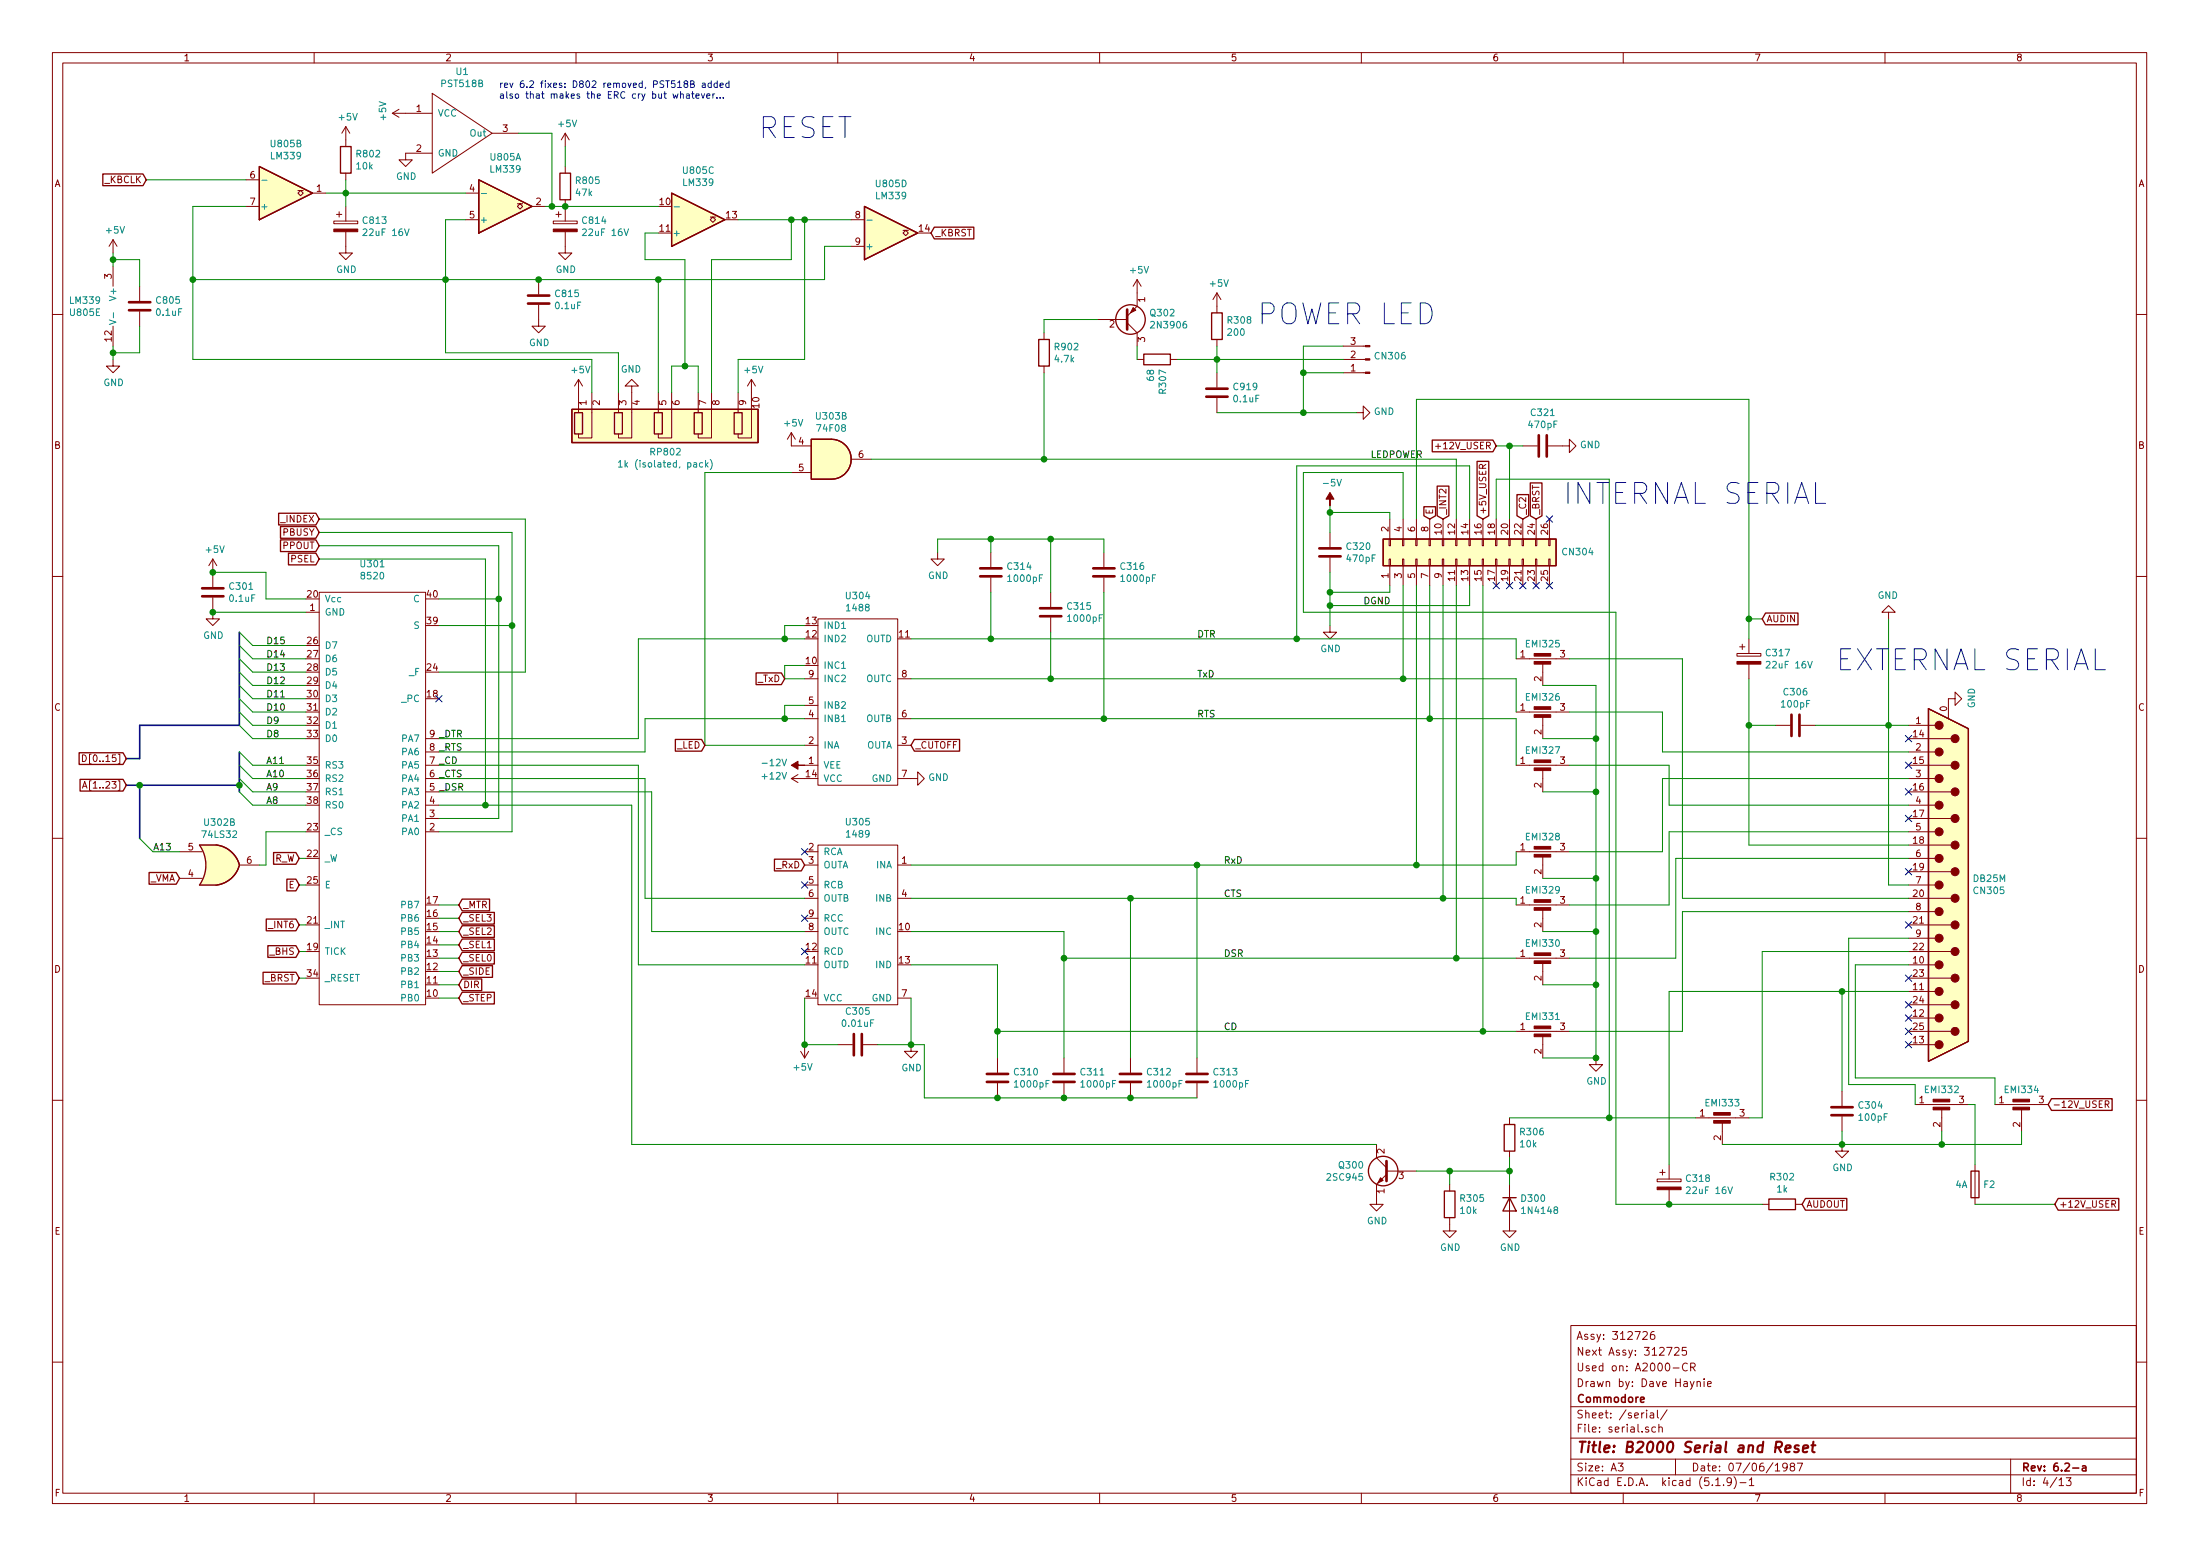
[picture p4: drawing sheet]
<svg xmlns="http://www.w3.org/2000/svg" width="420mm" height="297mm" viewBox="0 0 420 297" stroke-linecap="round" stroke-linejoin="round" font-family="sans-serif">
<g fill="none" stroke="#840000" stroke-width=".19">
<path d="M10 10h400v277h-400zM12 12h396v273.1h-396zM60 10v2M82.5 17.8l11.5 7.6-11.5 7.7zM110 10v2M160 10v2M210 10v2M260 10v2M310 10v2M360 10v2M47 34.3h2.5M47 39.4h2.5"/>
<path d="M56.9 36.4h.5l-.5 .5 .5 .5 .5-.5-.5-.5h.5M59.7 36.9h2.5M66 24.2v3.8M66 33.1v1.2M66 39.4v2.8M66 24.2l-.7 1.2M66 24.2l.8 1.2M74.9 21.6h7.6M74.9 21.6l1.3 .8M76.2 20.9l-1.3 .7M82.5 29.2h-5v1.3h1.2l-1.2 1.3-1.3-1.3h1.3M88.9 36.9h2.5"/>
<path d="M94 25.4h5.1M98.8 38.9h.5l-.5 .5 .5 .5 .5-.5-.5-.5h.5M101.6 39.4h2.5M107.9 25.4v2.6M107.9 31.8v1.3M107.9 38.1v4.1M107.9 25.4l-.7 1.3M107.9 25.4l.8 1.3M21.6 45.8v2.5M21.6 50.8v3.8M21.6 45.8l-.8 1.2M21.6 45.8l.8 1.2"/>
<path d="M26.7 54.6v2.8M26.7 59.5v2.8M63.8 42.2h4.5v.5h-4.5zM64.3 40.9h1M64.8 40.4v1M66 44.2v4.1h1.3l-1.3 1.3-1.2-1.3h1.2M88.9 41.9h2.5M102.9 58.2v4.1h1.2l-1.2 1.2-1.3-1.2h1.3M102.9 53.4v2.8M105.7 42.2h4.5v.5h-4.5zM106.2 40.9h1M106.7 40.4v1"/>
<path d="M107.9 44.2v4.1h1.3l-1.3 1.3-1.2-1.3h1.2M135.6 41.4h.5l-.5 .5 .5 .6 .6-.6-.6-.5h.6M162.6 41.9h2.5M162.6 47h2.5M172.5 44h.5l-.5 .5 .5 .5 .5-.5-.5-.5h.5M217.2 53.4v5.1l-1.9 1.9M217.2 53.4l-.8 1.2M217.2 53.4l.7 1.2M232.4 55.9v3.8M232.4 55.9l-.8 1.3M232.4 55.9l.8 1.3M10 60h2"/>
<path d="M21.6 68.6v1.3h1.3l-1.3 1.3-1.3-1.3h1.3M21.6 62.3v3.8M110.5 72.4l-.8 1.3M110.5 72.4v6.4M110.5 72.4l.8 1.3M113 75v8.6h-2.5v-.8M118.1 75v3.8M120.6 73.7h1.3l-1.3-1.3-1.2 1.3h1.2v9.9h-2.5v-.8M125.7 75v3.8M128.3 75v8.6h-2.6v-.8M133.3 75v3.8M135.9 75v8.6h-2.6v-.8"/>
<path d="M141 75v3.8M143.5 72.4v11.2h-2.5v-.8M143.5 72.4l-.8 1.3M143.5 72.4l.8 1.3M199.4 63.5v1.3M199.4 69.9v1.3M209.5 61h5.8M215.3 61.6l1.9 1.9v2.6M217.2 68.6h1.2M223.5 68.6h1.3M232.4 64.8v1.3M232.4 71.2v2.8"/>
<path d="M232.4 76v2.8M256.5 68.6h4.3M256.5 66.1h4.3M256.5 71.2h4.3M259.1 78.8h1.2v-1.3l1.3 1.3-1.3 1.2v-1.2M408 60h2M151.1 82.6v2.5h3.8M151.1 90.2h3.8M151.1 82.6l-.7 1.3M151.1 82.6l.8 1.3M162.6 87.7h3.8M265.4 99.1v3.8"/>
<path d="M268 99.1v3.8M270.5 99.1v3.8M273 99.1v3.8M274.2 85.2h.9M275.6 99.1v3.8M278.1 99.1v3.8M280.7 99.1v3.8M283.2 89.4l-.1-.6-.2-.1h-.3l-.1 .7h1.3M283.2 99.1v3.8M283.8 88.7l-.6 .4M285.7 99.1v3.8M288.3 99.1v3.8"/>
<path d="M290.8 99.1v3.8M290.8 85.1h2.8M293.4 99.1v3.8M295.7 85.1h4v-1.2l1.3 1.2-1.3 1.3v-1.3M295.9 99.1v3.8M10 110h2M40.6 114.1v4h1.3l-1.3 1.3-1.2-1.3h1.2M40.6 106.7l-.7 1.3M40.6 106.7v5.4M40.6 106.7l.8 1.3M58.4 116.9h2.6M61 113.1h20.3v78.7h-20.3z"/>
<path d="M156.2 118.1h15.2v31.8h-15.2zM179.1 105.4v1.3h1.2l-1.2 1.3-1.3-1.3h1.3M189.2 105.4v2.8M189.2 110.3v2.8M200.7 113.1v2.8M200.7 117.9v2.8M210.8 105.4v2.8M210.8 110.3v2.8M254 119.4v1.3h1.3l-1.3 1.3-1.3-1.3h1.3M254 101.6v2.8M254 106.5v2.8M265.3 106.7h.3v1.3h-.3z"/>
<path d="M265.3 102.9h.3v1.3h-.3zM265.4 108v3.8M267.8 106.7h.3v1.3h-.3zM267.8 102.9h.3v1.3h-.3zM268 108v3.8M270.4 106.7h.2v1.3h-.2zM270.4 102.9h.2v1.3h-.2zM270.5 108v3.8M272.9 106.7h.3v1.3h-.3zM272.9 102.9h.3v1.3h-.3zM273 108v3.8M275.5 106.7h.2v1.3h-.2z"/>
<path d="M275.5 102.9h.2v1.3h-.2zM275.6 108v3.8M278 106.7h.3v1.3h-.3zM278 102.9h.3v1.3h-.3zM278.1 108v3.8M280.5 106.7h.3v1.3h-.3zM280.5 102.9h.3v1.3h-.3zM280.7 108v3.8M283.1 106.7h.2v1.3h-.2zM283.1 102.9h.2v1.3h-.2zM283.2 108v3.8M285.6 106.7h.3v1.3h-.3z"/>
<path d="M285.6 102.9h.3v1.3h-.3zM285.7 108v3.8M288.2 106.7h.2v1.3h-.2zM288.2 102.9h.2v1.3h-.2zM288.3 108v3.8M290.7 106.7h.3v1.3h-.3zM290.7 102.9h.3v1.3h-.3zM290.8 108v3.8M293.2 106.7h.3v1.3h-.3zM293.2 102.9h.3v1.3h-.3zM293.4 108v3.8M295.8 106.7h.2v1.3h-.2z"/>
<path d="M295.8 102.9h.2v1.3h-.2zM295.9 108v3.8M360.7 116.9h1.2l-1.2-1.3-1.3 1.3h1.3v1.2M408 110h2M153.7 137.2h2.5M153.7 134.7h2.5M153.7 129.6h2.5M171.4 137.2h2.6M171.4 129.6h2.6M289.6 135.9h10.1M289.6 125.8h10.1M294.6 126.5v4.3"/>
<path d="M294.6 136.7v4.3M331.7 124.8h4.6v.5h-4.6zM332.2 123.5h1M332.7 123v1M334 122v2.8M334 126.8v2.8M339.1 138.5h2.8M343.9 138.5h2.8M364.5 138.5h5.1M373.4 133.4v1.3l1.2-1.3-1.2-1.3v1.3h-1.3v3.8M15.7 144.1a.64 .64 0 0 1 .8 .6 .64 .64 0 0 1-.8 .7zM15.7 150.5l.5-1.3 .4 1.3"/>
<path d="M15.9 150.1h.6M81.3 141h2.5M81.3 143.5h2.5M81.3 146.1h2.5M81.3 148.6h2.5M81.3 151.2h2.5M81.3 153.7h2.5M81.3 156.2h2.5M81.3 158.8h2.5M151.1 148.6h2.6M151.1 148.6l1.3 .8M152.4 147.9l-1.3 .7"/>
<path d="M153.7 146.1h2.5M153.7 142.3h2.5M171.4 148.6h3.9v-1.2l1.2 1.2-1.2 1.3v-1.3M171.4 142.3h2.6M289.6 146.1h10.1M294.6 146.8v4.4M364.5 141h8.1M364.5 143.5h5.1M364.5 146.1h8.1M364.5 148.6h5.1M364.5 151.2h8.1M364.5 153.7h5.1"/>
<path d="M364.5 156.2h8.1M364.5 158.8h5.1M10 160h2M34.3 167.7h4.3M34.3 162.6h4.3M45.7 165.1h3.8M153.7 168.9h2.5M153.7 171.5h2.5M153.7 162.6h2.5M153.7 165.1h2.5M153.7 177.8h2.5M153.7 175.3h2.5"/>
<path d="M156.2 161.3h15.2v30.5h-15.2zM171.4 171.5h2.6M171.4 165.1h2.6M289.6 172.8h10.1M289.6 162.6h10.1M294.6 163.4v4.3M294.6 173.5v4.3M364.5 161.3h8.1M364.5 163.9h5.1M364.5 166.4h8.1M364.5 168.9h5.1M364.5 171.5h8.1"/>
<path d="M364.5 174h5.1M364.5 176.6h8.1M364.5 179.1h5.1M408 160h2M153.7 199.4v2.6M160 199.4h2.8M164.8 199.4h2.8M171.4 190.5h2.6M174 199.4v1.3h1.3l-1.3 1.3-1.3-1.3h1.3M289.6 196.9h10.1M289.6 182.9h10.1M294.6 183.7v4.3"/>
<path d="M294.6 197.6v4.4M364.5 181.6h8.1M364.5 184.2h5.1M364.5 186.7h8.1M364.5 189.3h5.1M364.5 191.8h8.1M364.5 194.3h5.1M364.5 196.9h8.1M364.5 199.4h5.1M10 210h2M152.9 200.7l.8 1.3M154.4 200.7l-.7 1.3"/>
<path d="M190.5 202v2.8M190.5 206.8v2.8M203.2 202v2.8M203.2 206.8v2.8M215.9 202v2.8M215.9 206.8v2.8M228.6 202v2.8M228.6 206.8v2.8M262.9 218.5v2.5l1.9 1.9M288.3 213.4v1.3M288.3 219.7v1.3M304.8 202v1.2h1.3l-1.3 1.3-1.3-1.3h1.3"/>
<path d="M323.8 213.4h10.2M328.9 214.2v4.3M351.8 218.5v1.2h1.3l-1.3 1.3-1.3-1.3h1.3M351.8 208.3v2.8M351.8 213.1v2.8M365.8 210.9h10.1M370.8 211.6v4.3M381 210.9h10.2M386.1 211.6v4.3M402.1 210.8h.6v-.5l-.6-.2v1.3M402.4 210.8l.4 .6M408 210h2"/>
<path d="M264.8 224.2l-1.9 1.9v3.8h1.3l-1.3 1.3-1.3-1.3h1.3M264.8 223.6h5.7M276.9 232.4v2.6h1.2l-1.2 1.3-1.3-1.3h1.3M276.9 226.1v1.3M288.3 226.1v8.9h1.3l-1.3 1.3-1.3-1.3h1.3M316.5 225.1h4.6v.5h-4.6zM317 223.8h1M317.5 223.3v1M318.8 222.3v2.8M318.8 227.1v2.8M336.5 229.9h1.3M342.9 229.9h1.3"/>
<path d="M377.2 222.3v7.6M403.3 229.9l.6-.1 .1-.5-.7-.1v1.3M403.6 229.9l.4 .6M300 253h108v32.1h-108zM313.8 254.3l.5-.1 .3 .1v.3l-.9 1.1h.9M315.9 254.2a.59 .59 0 0 0-.7 .6l.1 .8 .4 .1 .3-.1 .1-.5-.2-.3h-.4l-.3 .3M318.3 257.2h1l-.6 1.5M319.8 257.4l.6-.2 .3 .4-.9 1.1h.9M322 257.2h-.7v.7l.2-.1h.5l.1 .3-.1 .5-.2 .1-.5-.1M10 260h2M300 278.5h108M300 274.5h108"/>
<path d="M300 268.5h108M309 279.3h1l-.5 .6 .4 .1v.7l-.2 .1-.7-.1M314.5 269.2v.2M315.2 269.8h.5l.1 .9M315.8 270.1h-.5a.29 .29 0 0 0-.2 .3 .29 .29 0 0 0 .2 .3l.5-.1M316.2 272.5l-.5-.1-.2 .3v.6l.2 .1 .5-.1M316.5 269.2v1.3l.3 .2M316.8 272.5h.1a.37 .37 0 0 1 .6 .1v.8M316.8 271.9v1.5M318.4 269.1l-1.3 2M319.5 261.1h1.2M320 278.5v3"/>
<path d="M322.2 260.4a.71 .71 0 0 0-.9 .5 .71 .71 0 0 0 .7 .8l.2-.1M322.9 261l.7-.1 .1-.2v-.3l-.2-.2h-.6v1.5M323.2 261l.5 .7M324.1 263.8l.2-.1 .4 .1v.9M324.1 263.7v1M325.5 263.2v.2M325.5 263.7v1M326.1 264.2l.7-.1-.1-.3-.4-.1-.2 .2 .1 .7h.5M341.3 279.9l-.3 .3h-.3l-.2-.3 .1-.5 .4-.1 .2 .2a1.19 1.19 0 0 1-.2 1.2l-.4 .1M342.2 279.9l-.3-.2 .1-.2 .2-.2 .4 .1 .1 .2v.2l-.5 .1-.3 .3v.3l.3 .3h.3l.2-.3v-.3l-.2-.3M343.3 279.3h.9l-.6 1.5M384 278.5v6.6"/>
<path d="M408 260h2M60 285.1v1.9M110 285.1v1.9M160 285.1v1.9M210 285.1v1.9M260 285.1v1.9M300 281.5h108M310 285.1v1.9M327.7 283.6h.8M329.2 283.5v.1M330.7 282.7l-.3 .3h-.5l-.1-.3 .1-.5 .5-.1 .3 .3-.1 .8-.3 .4h-.4M331.2 281.9a1.71 1.71 0 0 1 0 2.3"/>
<path d="M332.3 283h1.2M334.1 282.5l.4-.4v1.5M334.1 283.6h.8M339 280.8h.9M360 285.1v1.9M393.2 282.5l.5-.4v1.5M393.2 283.6h.9M394.6 282.1h.9l-.5 .6 .5 .1v.7l-.3 .1-.6-.1"/>
</g>
<path d="M313.3 267.2l.7-.1-.1-.3-.4-.1-.2 .2 .1 .7h.5M397.7 279.9h.6l.1 .9M395.9 280.2h1.1M398.4 280.2h-.5l-.2 .3 .2 .3 .5-.1" fill="none" stroke="#840000" stroke-width=".3"/>
<path d="M341 276.6l1-.2-.1-.4h-.8l-.2 .9 .3 .3 .6-.1M343.5 276a.49 .49 0 0 0-.8 .3l.3 .3 .5 .1v.2l-.3 .3-.6-.1M344.3 276.6l1-.2v-.4l-.6-.1-.3 .3-.1 .9 .3 .1 .5-.1M345.9 275.9h.8M346.3 275.2l-.2 1.7 .1 .2 .4 .1" fill="none" stroke="#840000" stroke-width=".41"/>
<g fill="#ffffc2" stroke="#ffffc2" stroke-width=".19">
<path d="M368.3 135.3l7.6 3.8v59.7l-7.6 3.8z"/>
<path d="M264.2 102.9h33v5.1h-33z"/>
<path d="M158.7 83.9a3.8 3.8 0 0 1 3.9 3.8 3.8 3.8 0 0 1-3.9 3.8z"/>
<path d="M154.9 83.9h3.8v7.6h-3.8z"/>
<path d="M49.5 31.8l10.2 5.1-10.2 5z"/>
<path d="M91.4 34.3l10.2 5.1-10.2 5.1z"/>
<path d="M128.3 36.9l10.1 5-10.1 5.1z"/>
<path d="M165.1 39.4l10.2 5.1-10.2 5.1z"/>
<path d="M109.2 78.1h35.6v6.4h-35.6z"/>
<path d="M40.7 163.8l5 1.4a5.2 5.2 0 0 1-4.4 3.8z"/>
<path d="M41.3 161.3a5.2 5.2 0 0 1 4.4 3.8l-5 1.4z"/>
<path d="M38.1 161.3h3.2z"/>
<path d="M38.1 168.9h3.2z"/>
<path d="M38.1 161.3h3.2v7.6h-3.2a6.6 6.6 0 0 0 0-7.6z"/>
</g>
<g fill="none" stroke="#840000" stroke-width=".25">
<path d="M19.6 33.2h7.7l.6 1.1-.6 1.1h-7.7zM49.5 31.8l10.2 5.1-10.2 5zM65 28h2.1v5.1h-2.1zM91.4 34.3l10.2 5.1-10.2 5.1zM106.9 33.1h2.1v5h-2.1zM128.3 36.9l10.1 5-10.1 5.1zM165.1 39.4l10.2 5.1-10.2 5.1zM178.4 43.4h7.6v2.2h-7.6l-.6-1.1zM231.4 59.7h2v5.1h-2zM109.2 78.1h35.6v6.4h-35.6zM109.7 78.8h1.6v4h-1.6zM117.3 78.8h1.6v4h-1.6z"/>
<path d="M125 78.8h1.5v4h-1.5zM132.6 78.8h1.5v4h-1.5zM140.2 78.8h1.5v4h-1.5zM198.4 64.8h2v5.1h-2zM218.4 67.6h5.1v2h-5.1zM53.2 98h7.1l.7 1.1-.7 1.1h-7.1zM154.9 83.9h3.8a3.8 3.8 0 0 1 3.9 3.8 3.8 3.8 0 0 1-3.9 3.8h-3.8zM271.9 96.7h2.3v1.8l-1.2 .6-1.1-.6zM273.5 84h11.6l.6 1.1-.6 1.1h-11.6zM274.5 92.8h2.2v5.7l-1.1 .6-1.1-.6zM282.1 88.1h2.2v10.4l-1.1 .6-1.1-.6zM289.7 94.4h2.2v4.1l-1.1 .6-1.1-.6z"/>
<path d="M292.3 92.2h2.2v6.3l-1.1 .6-1.1-.6zM53.6 103.1h6.7l.7 1.1-.7 1.1h-6.7zM53.6 100.5h6.7l.7 1.1-.7 1.2h-6.7zM55.1 105.6h5.2l.7 1.1-.7 1.1h-5.2zM264.2 102.9h33v5.1h-33zM337.2 117h6.2v2.3h-6.2l-.7-1.2zM144.4 128.5h4.8l.7 1.1-.7 1.1h-4.8zM368.3 135.3l7.6 3.8v59.7l-7.6 3.8zM15.1 143.7h8.4l.6 1.1-.6 1.1h-8.4zM15.3 148.8h8.2l.6 1.1-.6 1.1h-8.2zM129 141.2h5l.6 1.1-.6 1.1h-5zM174.6 141.2h8.7v2.2h-8.7l-.6-1.1z"/>
<path d="M28.5 166.6h5.2l.6 1.1-.6 1.1h-5.2zM38.1 161.3h3.2M38.1 161.4a6.6 6.6 0 0 1 0 7.5M41.3 161.3a5.2 5.2 0 0 1 4.4 3.8M45.7 165.2a5.2 5.2 0 0 1-4.4 3.8l-3.2-.1M50.9 175.4h5.6l.6 1.2-.6 1.1h-5.6zM52.2 162.7h4.3l.6 1.2-.6 1.1h-4.3zM54.8 167.8h1.7l.6 1.1-.6 1.2h-1.7zM88.3 179.3h6.1v2.2h-6.1l-.7-1.1zM88.3 176.7h6.1v2.3h-6.1l-.7-1.2zM88.3 174.2h6.1v2.2h-6.1l-.7-1.1zM88.3 171.6h5.2v2.3h-5.2l-.7-1.1z"/>
<path d="M147.9 164h5.1l.7 1.1-.7 1.2h-5.1zM50.2 185.6h6.3l.6 1.1-.6 1.1h-6.3zM51.2 180.5h5.3l.6 1.1-.6 1.2h-5.3zM88.3 181.8h6.1v2.2h-6.1l-.7-1.1zM88.3 184.3h5.8v2.3h-5.8l-.7-1.1zM88.3 186.9h3.7v2.2h-3.7l-.7-1.1zM88.3 189.4h6.1v2.3h-6.1l-.7-1.2zM287.3 214.7h2v5h-2zM391.8 209.7h11.6v2.3h-11.6l-.6-1.1zM275.8 227.4h2.1v5h-2.1zM287 228.6h2.6M288.3 228.6l1.3 2.6h-2.6z"/>
<path d="M337.8 228.9h5.1v2h-5.1zM344.8 228.8h7.9v2.2h-7.9l-.6-1.1zM376.4 223.6h1.6v5h-1.6zM393.1 228.8h11.5v2.2h-11.5l-.7-1.1z"/>
<circle cx="215.9" cy="61" r="2.82"/>
<circle cx="264.2" cy="223.6" r="2.82"/>
</g>
<g fill="#840000" stroke="#840000" stroke-width=".19">
<path d="M216.4 58.7l.5 .5-1 .5z"/>
<path d="M260.8 65.9h.8v.3h-.8z"/>
<path d="M260.8 68.5h.8v.2h-.8z"/>
<path d="M260.8 71h.8v.3h-.8z"/>
<path d="M105.7 43.7h4.5v.5h-4.5z"/>
<path d="M293 136.4h3.2v.5h-3.2z"/>
<path d="M293 134.9h3.2v.5h-3.2z"/>
<path d="M293 146.6h3.2v.5h-3.2z"/>
<path d="M293 145.1h3.2v.5h-3.2z"/>
<path d="M293 183.4h3.2v.5h-3.2z"/>
<path d="M293 181.9h3.2v.5h-3.2z"/>
<path d="M384.4 211.4h3.2v.5h-3.2z"/>
<path d="M384.4 209.8h3.2v.5h-3.2z"/>
<path d="M327.3 213.9h3.2v.5h-3.2z"/>
<path d="M327.3 212.4h3.2v.5h-3.2z"/>
<path d="M369.2 211.4h3.2v.5h-3.2z"/>
<path d="M369.2 209.8h3.2v.5h-3.2z"/>
<path d="M293 197.4h3.2v.5h-3.2z"/>
<path d="M293 195.9h3.2v.5h-3.2z"/>
<path d="M293 126.3h3.2v.5h-3.2z"/>
<path d="M293 124.8h3.2v.5h-3.2z"/>
<path d="M63.8 43.7h4.5v.5h-4.5z"/>
<path d="M293 173.3h3.2v.5h-3.2z"/>
<path d="M293 171.7h3.2v.5h-3.2z"/>
<path d="M263.7 224.8l.5 .5-1.1 .5z"/>
<path d="M316.5 226.6h4.6v.5h-4.6z"/>
<path d="M331.7 126.3h4.6v.5h-4.6z"/>
<path d="M293 163.1h3.2v.5h-3.2z"/>
<path d="M293 161.6h3.2v.5h-3.2z"/>
<path d="M254 94l.8 1.3h-.8v1.3v-1.3h-.8z"/>
<path d="M151.1 146.1l1.3-.8v.8h1.3h-1.3v.7z"/>
<circle cx="370.3" cy="138.5" r=".76"/>
<circle cx="370.3" cy="143.5" r=".76"/>
<circle cx="370.3" cy="148.6" r=".76"/>
<circle cx="370.3" cy="153.7" r=".76"/>
<circle cx="370.3" cy="158.8" r=".76"/>
<circle cx="370.3" cy="163.9" r=".76"/>
<circle cx="370.3" cy="168.9" r=".76"/>
<circle cx="370.3" cy="174" r=".76"/>
<circle cx="370.3" cy="179.1" r=".76"/>
<circle cx="370.3" cy="184.2" r=".76"/>
<circle cx="370.3" cy="189.3" r=".76"/>
<circle cx="370.3" cy="194.3" r=".76"/>
<circle cx="370.3" cy="199.4" r=".76"/>
<circle cx="373.4" cy="141" r=".76"/>
<circle cx="373.4" cy="146.1" r=".76"/>
<circle cx="373.4" cy="151.2" r=".76"/>
<circle cx="373.4" cy="156.2" r=".76"/>
<circle cx="373.4" cy="161.3" r=".76"/>
<circle cx="373.4" cy="166.4" r=".76"/>
<circle cx="373.4" cy="171.5" r=".76"/>
<circle cx="373.4" cy="176.6" r=".76"/>
<circle cx="373.4" cy="181.6" r=".76"/>
<circle cx="373.4" cy="186.7" r=".76"/>
<circle cx="373.4" cy="191.8" r=".76"/>
<circle cx="373.4" cy="196.9" r=".76"/>
</g>
<g fill="none" stroke="#840000" stroke-width=".51">
<path d="M24.6 59.2h4.1M24.6 57.7h4.1M100.8 57.9h4.1M100.8 56.4h4.1M215.3 59.1v3.8M230.4 75.7h4M230.4 74.2h4M293.9 83.1v4.1M295.4 83.1v4.1M38.6 113.8h4.1M38.6 112.3h4.1M187.2 110h4.1"/>
<path d="M187.2 108.5h4.1M198.6 117.6h4.1M198.6 116.1h4.1M208.8 110h4.1M208.8 108.5h4.1M252 106.2h4M252 104.7h4M342.1 136.4v4.1M343.7 136.4v4.1M163.1 197.4v4.1M164.6 197.4v4.1M188.5 206.5h4"/>
<path d="M188.5 205h4M201.2 206.5h4M201.2 205h4M213.9 206.5h4M213.9 205h4M226.6 206.5h4M226.6 205h4M349.8 212.9h4M349.8 211.4h4M264.8 221.7v3.8"/>
</g>
<g fill="none" stroke="#008484" stroke-width=".19">
<path d="M50 34.4h1M91.9 36.9h1M128.8 39.5h.9M21.7 59.7v1M77.3 43.7l.4 1.3 .4-1.3M119.2 43.7l.4 1.3 .4-1.3M165.6 42h1M20.9 61.1l1.2 .4-1.2 .4M118.1 88.3l.4-.4v1.3M118.1 89.2h.7M134.7 87.9v1.3M134.8 88.7l.4 .5"/>
<path d="M135.2 88.3l-.5 .5M135.6 87.7a1.4 1.4 0 0 1 0 1.9M160.7 137.8h.8M345.2 126.2l.5 1.3 .4-1.3M330 226.6l.4 1.2 .5-1.2"/>
</g>
<path d="M45.7 120.7v17.8h-19v6.3h-2.6M24.1 149.9h21.6M26.7 149.9v10.2M45.7 143.5v7.7" fill="none" stroke="#000084" stroke-width=".3"/>
<g fill="none" stroke="#008400" stroke-width=".19">
<path d="M27.9 34.3h19.1M47 39.4h-10.2v29.2h76.2v6.4M62.2 36.9h26.7M66 34.3v5.1M99.1 25.4h6.3v14M104.1 39.4h21.6M107.9 28v3.8M21.6 49.6h5.1v5M21.6 48.3v2.5M88.9 41.9h-3.8v25.4h33v7.7M125.7 44.5h-2.5v5.1h7.6v20.3M125.7 53.4v21.6"/>
<path d="M141 41.9h21.6M151.1 41.9v7.7h-15.2v25.4M153.7 41.9v26.7h-12.7v6.4M162.6 47h-5.1v6.4h-120.7M21.6 66.1v2.5M26.7 62.3v5h-5.1M128.3 75v-5.1h5v5.1M199.4 71.2v16.5M209.5 61h-10.1v2.5M217.2 66.1v2.5M224.8 68.6h31.7M232.4 78.8h26.7"/>
<path d="M232.4 66.1v5.1M248.9 71.2h7.6M256.5 66.1h-7.6v12.7M61 99.1h39.3v29.2h-16.5M151.1 90.2h-16.5v52.1h19.1M166.4 87.7h111.7v11.4M254 96.6v5M254 97.8h11.4v1.3M268 99.1v-8.9h-19.1v26.7h59.7v113h27.9M270.5 99.1v-22.9h63.5v45.8M280.7 99.1v-10.2h-33.1v33.1M285.7 99.1v-7.6h21.6v121.9"/>
<path d="M285.7 85.1h5.1M288.3 85.1v14M40.6 109.3h10.2v5h7.6M40.6 116.9h17.8M61 101.6h36.8v57.2h-14M61 106.7h31.7v47M61 104.2h34.2v52h-11.4M83.8 114.3h11.4M83.8 119.4h14M153.7 119.4h-3.8v2.6M179.1 105.4v-2.5h31.7v2.5M189.2 102.9v2.5"/>
<path d="M189.2 113.1v8.9M200.7 102.9v10.2M210.8 113.1v24.1M254 109.3v10.1M265.4 111.8v1.3h-11.4M268 111.8v17.8M270.5 111.8v53.3M273 111.8v25.4M275.6 111.8v59.7M278.1 111.8v71.1M280.7 111.8v3.8h-26.7M283.2 111.8v85.1"/>
<path d="M334 118.1h2.5M360.7 118.1v50.8h3.8M45.7 138.5l2.6 2.5h10.1M45.7 128.3l2.6 2.5h10.1M45.7 133.4l2.6 2.5h10.1M45.7 123.2l2.6 2.6h10.1M45.7 135.9l2.6 2.6h10.1M45.7 130.8l2.6 2.6h10.1M45.7 120.7l2.6 2.5h10.1M45.7 125.8l2.6 2.5h10.1M153.7 122h-31.8v19h-38.1M153.7 127h-3.8v2.6h3.8"/>
<path d="M153.7 134.7h-3.8v2.5M153.7 137.2h-30.5v6.3h-39.4M174 122h115.6v3.8M174 129.6h115.6v6.3M174 137.2h115.6v8.9M200.7 120.7v8.9M294.6 130.8h10.2v71.2h-10.2M299.7 125.8h21.6v45.7h43.2M299.7 135.9h17.8v7.6h47M334 129.6v31.7h30.5M334 138.5h5.1M346.7 138.5h17.8"/>
<path d="M45.7 148.6l2.6 2.6h10.1M45.7 146.1l2.6 2.5h10.1M45.7 143.5l2.6 2.6h10.1M45.7 151.2l2.6 2.5h10.1M58.4 158.8h-7.6v6.3h-1.3M83.8 148.6h39.4v22.9h30.5M83.8 151.2h40.7v26.6h29.2M83.8 146.1h38.1v38.1h31.8M83.8 153.7h36.8v64.8h142.3M294.6 151.2h10.2M294.6 141h10.2M299.7 146.1h19.1v7.6h45.7"/>
<path d="M364.5 158.8h-45.7v14h-19.1M364.5 148.6h-47v14h-17.8M26.7 160.1l2.5 2.5h5.1M57.1 168.9h1.3M57.1 163.9h1.3M57.1 176.6h1.3M83.8 177.8h3.8M83.8 172.8h3.8M83.8 175.3h3.8M174 177.8h29.2v24.2M174 171.5h115.6v1.3M215.9 171.5v30.5"/>
<path d="M228.6 165.1v36.9M289.6 162.6v2.5h-115.6M294.6 177.8h10.2M294.6 167.7h10.2M364.5 163.9h-44.5v19h-20.3M364.5 174h-43.2v22.9h-21.6M364.5 179.1h-11.4v27.9h12.7v3.9M57.1 181.6h1.3M57.1 186.7h1.3M83.8 182.9h3.8M83.8 188h3.8M83.8 190.5h3.8"/>
<path d="M83.8 185.5h3.8M83.8 180.4h3.8M153.7 190.5v8.9h6.3M167.6 199.4h8.9v10.2h52.1M174 184.2h16.5v17.8M174 190.5v8.9M190.5 196.9h99.1M203.2 182.9h86.4M294.6 188h10.2M351.8 189.3v19M364.5 184.2h-10.2v21.6h26.7v5.1M364.5 189.3h-45.7v33"/>
<path d="M364.5 181.6h-28v31.8h-2.5M288.3 213.4h35.5M351.8 215.9v2.6M370.8 215.9v2.6M375.9 210.9h1.3v11.4M386.1 215.9v2.6h-57.2M270.5 223.6h17.8M276.9 223.6v2.5M288.3 221v5.1M377.2 229.9h15.2"/>
</g>
<g fill="none" stroke="#0000c2" stroke-width=".19">
<path d="M130 18l.1-.1 .4 .1v.8M131.1 18h.5v.8M131.6 18.2l-.4 .1-.1 .2v.2h.5M131.9 16h.5l.1-.4-.6-.2v1.3h.5l.2-.2v-.2l-.3-.3M132.1 17.9h.5M132.3 17.5v1.1l.3 .2M132.9 18.3l.6-.1v-.2l-.4-.1-.2 .2 .1 .6h.5M134 17.9l.3 .9 .3-.9M134.1 15.9h.5l.1 .8M134.7 16.2h-.4l-.2 .2v.2h.6M135 18.3l.6-.1-.1-.2-.3-.1-.2 .2 .1 .6h.4M135.8 15.9h-.3l-.3 .2 .2 .5h.4"/>
<path d="M135.8 15.4v1.3M136.1 17.9v.9M136.5 17.9l-.4 .2M136.9 18.6v.2M137 15.9h-.4l-.2 .2 .1 .5h.5M137 15.4v1.3M137.5 16.3l.6-.1v-.3h-.4l-.2 .1 .1 .6h.5M137.5 18.6v.2M138.1 18.6v.2M139.2 15.9h-.3l-.3 .2 .1 .5h.5M139.2 15.4v1.3"/>
</g>
<g fill="#008400" stroke="#008400" stroke-width=".25">
<circle cx="40.6" cy="109.3" r=".51"/>
<circle cx="254" cy="115.6" r=".51"/>
<circle cx="232.4" cy="68.6" r=".51"/>
<circle cx="92.7" cy="153.7" r=".51"/>
<circle cx="189.2" cy="122" r=".51"/>
<circle cx="200.7" cy="129.6" r=".51"/>
<circle cx="66" cy="36.9" r=".51"/>
<circle cx="210.8" cy="137.2" r=".51"/>
<circle cx="248.9" cy="71.2" r=".51"/>
<circle cx="149.9" cy="137.2" r=".51"/>
<circle cx="248.9" cy="78.8" r=".51"/>
<circle cx="153.7" cy="199.4" r=".51"/>
<circle cx="360.7" cy="138.5" r=".51"/>
<circle cx="200.7" cy="102.9" r=".51"/>
<circle cx="189.2" cy="102.9" r=".51"/>
<circle cx="95.3" cy="114.3" r=".51"/>
<circle cx="105.4" cy="39.4" r=".51"/>
<circle cx="174" cy="199.4" r=".51"/>
<circle cx="97.8" cy="119.4" r=".51"/>
<circle cx="149.9" cy="122" r=".51"/>
<circle cx="334" cy="138.5" r=".51"/>
<circle cx="334" cy="118.1" r=".51"/>
<circle cx="199.4" cy="87.7" r=".51"/>
<circle cx="45.7" cy="149.9" r=".51"/>
<circle cx="190.5" cy="196.9" r=".51"/>
<circle cx="247.7" cy="122" r=".51"/>
<circle cx="351.8" cy="218.5" r=".51"/>
<circle cx="107.9" cy="39.4" r=".51"/>
<circle cx="228.6" cy="165.1" r=".51"/>
<circle cx="254" cy="113.1" r=".51"/>
<circle cx="270.5" cy="165.1" r=".51"/>
<circle cx="275.6" cy="171.5" r=".51"/>
<circle cx="254" cy="97.8" r=".51"/>
<circle cx="36.8" cy="53.4" r=".51"/>
<circle cx="278.1" cy="182.9" r=".51"/>
<circle cx="283.2" cy="196.9" r=".51"/>
<circle cx="102.9" cy="53.4" r=".51"/>
<circle cx="307.3" cy="213.4" r=".51"/>
<circle cx="318.8" cy="229.9" r=".51"/>
<circle cx="304.8" cy="141" r=".51"/>
<circle cx="26.7" cy="149.9" r=".51"/>
<circle cx="304.8" cy="151.2" r=".51"/>
<circle cx="304.8" cy="167.7" r=".51"/>
<circle cx="151.1" cy="41.9" r=".51"/>
<circle cx="276.9" cy="223.6" r=".51"/>
<circle cx="130.8" cy="69.9" r=".51"/>
<circle cx="288.3" cy="223.6" r=".51"/>
<circle cx="304.8" cy="177.8" r=".51"/>
<circle cx="304.8" cy="188" r=".51"/>
<circle cx="153.7" cy="41.9" r=".51"/>
<circle cx="304.8" cy="202" r=".51"/>
<circle cx="125.7" cy="53.4" r=".51"/>
<circle cx="268" cy="129.6" r=".51"/>
<circle cx="21.6" cy="49.6" r=".51"/>
<circle cx="40.6" cy="116.9" r=".51"/>
<circle cx="288.3" cy="85.1" r=".51"/>
<circle cx="85.1" cy="53.4" r=".51"/>
<circle cx="351.8" cy="189.3" r=".51"/>
<circle cx="203.2" cy="182.9" r=".51"/>
<circle cx="215.9" cy="171.5" r=".51"/>
<circle cx="215.9" cy="209.6" r=".51"/>
<circle cx="370.8" cy="218.5" r=".51"/>
<circle cx="21.6" cy="67.3" r=".51"/>
<circle cx="203.2" cy="209.6" r=".51"/>
<circle cx="190.5" cy="209.6" r=".51"/>
<circle cx="273" cy="137.2" r=".51"/>
</g>
<g fill="none" stroke="#000084" stroke-width=".19">
<path d="M295.3 98.5l1.2 1.2M296.5 98.5l-1.2 1.2M285.1 111.2l1.3 1.2M286.4 111.2l-1.3 1.2M287.7 111.2l1.2 1.2M288.9 111.2l-1.2 1.2M290.2 111.2l1.2 1.2M291.4 111.2l-1.2 1.2M292.8 111.2l1.2 1.2M294 111.2l-1.2 1.2M295.3 111.2l1.2 1.2M296.5 111.2l-1.2 1.2"/>
<path d="M83.2 132.8l1.2 1.2M84.4 132.8l-1.2 1.2M363.9 150.6l1.2 1.2M363.9 140.4l1.2 1.2M363.9 145.5l1.2 1.2M363.9 155.6l1.2 1.3M365.1 150.6l-1.2 1.2M365.1 140.4l-1.2 1.2M365.1 145.5l-1.2 1.2M365.1 155.6l-1.2 1.3M153.1 162l1.2 1.2M153.1 174.7l1.2 1.2"/>
<path d="M153.1 168.3l1.2 1.3M154.3 162l-1.2 1.2M154.3 174.7l-1.2 1.2M154.3 168.3l-1.2 1.3M363.9 176l1.2 1.2M363.9 165.8l1.2 1.2M365.1 176l-1.2 1.2M365.1 165.8l-1.2 1.2M153.1 181l1.2 1.3M154.3 181l-1.2 1.3M363.9 193.7l1.2 1.3M363.9 198.8l1.2 1.2"/>
<path d="M363.9 191.2l1.2 1.2M363.9 196.3l1.2 1.2M363.9 186.1l1.2 1.2M365.1 193.7l-1.2 1.3M365.1 198.8l-1.2 1.2M365.1 191.2l-1.2 1.2M365.1 196.3l-1.2 1.2M365.1 186.1l-1.2 1.2"/>
</g>
<g font-size="5.6" fill="#0000c2">
<text x="144.8" y="26.5">RESET</text>
<text x="240" y="62">POWER LED</text>
<text x="298.4" y="96.3">INTERNAL SERIAL</text>
<text x="350.5" y="128.1">EXTERNAL SERIAL</text>
</g>
<text font-size="2.8" fill="#840000" x="301" y="277.3">Title: B2000 Serial and Reset</text>
<g font-size="2.1" fill="#840000">
<text x="301" y="255.8">Assy: 312726</text>
<text x="301" y="261.8">Used on: A2000-CR</text>
<text x="301" y="258.8">Next Assy: 312725</text>
<text x="301" y="267.8">Commodore</text>
<text x="301" y="264.8">Drawn by: Dave Haynie</text>
<text x="301" y="273.5">File: serial.sch</text>
<text x="301" y="270.8">Sheet: /serial/</text>
<text x="301" y="280.9">Size: A3</text>
<text x="323" y="280.9">Date: 07/06/1987</text>
<text x="386" y="280.9">Rev: 6.2-a</text>
<text x="301" y="283.7">KiCad E.D.A. kicad (5.1.9)-1</text>
<text x="386" y="283.7">Id: 4/13</text>
</g>
<g font-size="1.8" fill="#840000">
<text x="35" y="11.7">1</text>
<text x="85" y="11.7">2</text>
<text x="135" y="11.7">3</text>
<text x="185" y="11.7">4</text>
<text x="235" y="11.7">5</text>
<text x="285" y="11.7">6</text>
<text x="335" y="11.7">7</text>
<text x="385" y="11.7">8</text>
<text x="79.5" y="21.4">1</text>
<text x="79.5" y="29">2</text>
<text x="96" y="25.2">3</text>
<text x="10.4" y="35.7">A</text>
<text x="20" y="35">_KBCLK</text>
<text x="47.8" y="34.1">6</text>
<text x="408.4" y="35.7">A</text>
<text x="47.8" y="39.2">7</text>
<text x="60.5" y="36.6">1</text>
<text x="89.7" y="36.6">4</text>
<text x="89.7" y="41.7">5</text>
<text x="102.4" y="39.2">2</text>
<text x="126" y="39.2">10</text>
<text x="138.7" y="41.7">13</text>
<text x="163.3" y="41.7">8</text>
<text x="126" y="44.2">11</text>
<text x="163.3" y="46.8">9</text>
<text x="175.6" y="44.2">14</text>
<text x="178.6" y="45.1">_KBRST</text>
<text x="21.3" y="53.2" transform="rotate(-90 21.3 53.2)">3</text>
<text x="218.7" y="57.7" transform="rotate(-90 218.7 57.7)">1</text>
<text x="21.3" y="65.1" transform="rotate(-90 21.3 65.1)">12</text>
<text x="211.9" y="62.5">2</text>
<text x="218.7" y="65.3" transform="rotate(-90 218.7 65.3)">3</text>
<text x="258" y="65.8">3</text>
<text x="258" y="70.9">1</text>
<text x="258" y="68.4">2</text>
<text x="112" y="77.4" transform="rotate(-90 112 77.4)">1</text>
<text x="114.6" y="77.4" transform="rotate(-90 114.6 77.4)">2</text>
<text x="119.6" y="77.4" transform="rotate(-90 119.6 77.4)">3</text>
<text x="122.2" y="77.4" transform="rotate(-90 122.2 77.4)">4</text>
<text x="127.3" y="77.4" transform="rotate(-90 127.3 77.4)">5</text>
<text x="129.8" y="77.4" transform="rotate(-90 129.8 77.4)">6</text>
<text x="134.9" y="77.4" transform="rotate(-90 134.9 77.4)">7</text>
<text x="137.4" y="77.4" transform="rotate(-90 137.4 77.4)">8</text>
<text x="142.5" y="77.4" transform="rotate(-90 142.5 77.4)">9</text>
<text x="145" y="77.8" transform="rotate(-90 145 77.8)">10</text>
<text x="10.4" y="85.7">B</text>
<text x="152.6" y="84.9">4</text>
<text x="152.6" y="90">5</text>
<text x="164" y="87.4">6</text>
<text x="274.9" y="85.8">+12V_USER</text>
<text x="408.4" y="85.7">B</text>
<text x="53.8" y="99.7">_INDEX</text>
<text x="265.2" y="101.5" transform="rotate(-90 265.2 101.5)">2</text>
<text x="267.7" y="101.5" transform="rotate(-90 267.7 101.5)">4</text>
<text x="270.3" y="101.5" transform="rotate(-90 270.3 101.5)">6</text>
<text x="272.8" y="101.5" transform="rotate(-90 272.8 101.5)">8</text>
<text x="273.7" y="98.3" transform="rotate(-90 273.7 98.3)">E</text>
<text x="275.3" y="102" transform="rotate(-90 275.3 102)">10</text>
<text x="276.2" y="98.3" transform="rotate(-90 276.2 98.3)">_INT2</text>
<text x="277.9" y="102" transform="rotate(-90 277.9 102)">12</text>
<text x="280.4" y="102" transform="rotate(-90 280.4 102)">14</text>
<text x="283" y="102" transform="rotate(-90 283 102)">16</text>
<text x="283.8" y="98.3" transform="rotate(-90 283.8 98.3)">+5V_USER</text>
<text x="285.5" y="102" transform="rotate(-90 285.5 102)">18</text>
<text x="288" y="102" transform="rotate(-90 288 102)">20</text>
<text x="290.6" y="102" transform="rotate(-90 290.6 102)">22</text>
<text x="291.5" y="98.3" transform="rotate(-90 291.5 98.3)">_C2</text>
<text x="293.1" y="102" transform="rotate(-90 293.1 102)">24</text>
<text x="294" y="98.3" transform="rotate(-90 294 98.3)">_BRST</text>
<text x="295.7" y="102" transform="rotate(-90 295.7 102)">26</text>
<text x="54.1" y="104.8">PPOUT</text>
<text x="54.1" y="102.3">PBUSY</text>
<text x="55.5" y="107.4">PSEL</text>
<text x="265.2" y="110.4" transform="rotate(-90 265.2 110.4)">1</text>
<text x="267.7" y="110.4" transform="rotate(-90 267.7 110.4)">3</text>
<text x="270.3" y="110.4" transform="rotate(-90 270.3 110.4)">5</text>
<text x="272.8" y="110.4" transform="rotate(-90 272.8 110.4)">7</text>
<text x="275.3" y="110.4" transform="rotate(-90 275.3 110.4)">9</text>
<text x="277.9" y="110.9" transform="rotate(-90 277.9 110.9)">11</text>
<text x="280.4" y="110.9" transform="rotate(-90 280.4 110.9)">13</text>
<text x="283" y="110.9" transform="rotate(-90 283 110.9)">15</text>
<text x="285.5" y="110.9" transform="rotate(-90 285.5 110.9)">17</text>
<text x="288" y="110.9" transform="rotate(-90 288 110.9)">19</text>
<text x="290.6" y="110.9" transform="rotate(-90 290.6 110.9)">21</text>
<text x="293.1" y="110.9" transform="rotate(-90 293.1 110.9)">23</text>
<text x="295.7" y="110.9" transform="rotate(-90 295.7 110.9)">25</text>
<text x="58.7" y="114.1">20</text>
<text x="59.2" y="116.6">1</text>
<text x="81.6" y="119.2">39</text>
<text x="81.6" y="114.1">40</text>
<text x="154" y="119.2">13</text>
<text x="337.3" y="118.8">AUDIN</text>
<text x="58.7" y="123">26</text>
<text x="58.7" y="125.5">27</text>
<text x="154" y="121.7">12</text>
<text x="171.8" y="121.7">11</text>
<text x="290.3" y="125.5">1</text>
<text x="298" y="125.5">3</text>
<text x="58.7" y="128.1">28</text>
<text x="58.7" y="130.6">29</text>
<text x="81.6" y="128.1">24</text>
<text x="144.8" y="130.2">_TxD</text>
<text x="154" y="126.8">10</text>
<text x="154.5" y="129.3">9</text>
<text x="172.2" y="129.3">8</text>
<text x="294.4" y="130.1" transform="rotate(-90 294.4 130.1)">2</text>
<text x="10.4" y="135.7">C</text>
<text x="58.7" y="133.1">30</text>
<text x="58.7" y="135.7">31</text>
<text x="81.6" y="133.1">18</text>
<text x="154.5" y="136.9">4</text>
<text x="154.5" y="134.4">5</text>
<text x="172.2" y="136.9">6</text>
<text x="290.3" y="135.7">1</text>
<text x="298" y="135.7">3</text>
<text x="371.9" y="135.8" transform="rotate(-90 371.9 135.8)">0</text>
<text x="408.4" y="135.7">C</text>
<text x="58.7" y="138.2">32</text>
<text x="58.7" y="140.8">33</text>
<text x="129.3" y="142.9">_LED</text>
<text x="154.5" y="142">2</text>
<text x="172.2" y="142">3</text>
<text x="174.8" y="142.9">_CUTOFF</text>
<text x="294.4" y="140.2" transform="rotate(-90 294.4 140.2)">2</text>
<text x="365.4" y="140.8">14</text>
<text x="365.9" y="138.2">1</text>
<text x="365.9" y="143.3">2</text>
<text x="16.9" y="145.5">D[0..15]</text>
<text x="58.7" y="145.8">35</text>
<text x="58.7" y="148.4">36</text>
<text x="154" y="148.4">14</text>
<text x="154.5" y="145.8">1</text>
<text x="172.2" y="148.4">7</text>
<text x="290.3" y="145.8">1</text>
<text x="298" y="145.8">3</text>
<text x="365.4" y="145.8">15</text>
<text x="365.9" y="148.4">3</text>
<text x="16.9" y="150.5">A[1..23]</text>
<text x="58.7" y="150.9">37</text>
<text x="58.7" y="153.5">38</text>
<text x="82.1" y="156">3</text>
<text x="82.1" y="153.5">4</text>
<text x="294.4" y="150.4" transform="rotate(-90 294.4 150.4)">2</text>
<text x="365.4" y="150.9">16</text>
<text x="365.4" y="156">17</text>
<text x="365.9" y="153.5">4</text>
<text x="58.7" y="158.5">23</text>
<text x="82.1" y="158.5">2</text>
<text x="365.4" y="161.1">18</text>
<text x="365.9" y="158.5">5</text>
<text x="36" y="167.4">4</text>
<text x="36" y="162.3">5</text>
<text x="47.1" y="164.9">6</text>
<text x="52.4" y="164.5">R_W</text>
<text x="58.7" y="163.6">22</text>
<text x="148.4" y="165.8">_RxD</text>
<text x="154.5" y="162.3">2</text>
<text x="154.5" y="164.9">3</text>
<text x="172.2" y="164.9">1</text>
<text x="290.3" y="162.3">1</text>
<text x="294.4" y="166.9" transform="rotate(-90 294.4 166.9)">2</text>
<text x="298" y="162.3">3</text>
<text x="365.4" y="166.2">19</text>
<text x="365.9" y="163.6">6</text>
<text x="28.6" y="168.3">_VMA</text>
<text x="55.2" y="169.6">E</text>
<text x="58.7" y="168.7">25</text>
<text x="81.6" y="172.5">17</text>
<text x="88.4" y="173.4">_MTR</text>
<text x="154.5" y="168.7">5</text>
<text x="154.5" y="171.2">6</text>
<text x="172.2" y="171.2">4</text>
<text x="290.3" y="172.5">1</text>
<text x="298" y="172.5">3</text>
<text x="365.4" y="171.2">20</text>
<text x="365.9" y="168.7">7</text>
<text x="365.9" y="173.8">8</text>
<text x="51.5" y="177.2">_INT6</text>
<text x="58.7" y="176.3">21</text>
<text x="81.6" y="177.6">15</text>
<text x="81.6" y="175">16</text>
<text x="88.4" y="178.5">_SEL2</text>
<text x="88.4" y="175.9">_SEL3</text>
<text x="154.5" y="177.6">8</text>
<text x="154.5" y="175">9</text>
<text x="171.8" y="177.6">10</text>
<text x="294.4" y="177" transform="rotate(-90 294.4 177)">2</text>
<text x="365.4" y="176.3">21</text>
<text x="365.9" y="178.9">9</text>
<text x="10.4" y="185.7">D</text>
<text x="51.6" y="182.3">_BHS</text>
<text x="58.7" y="181.4">19</text>
<text x="81.6" y="185.2">12</text>
<text x="81.6" y="182.7">13</text>
<text x="81.6" y="180.1">14</text>
<text x="88.4" y="183.6">_SEL0</text>
<text x="88.4" y="181">_SEL1</text>
<text x="154" y="183.9">11</text>
<text x="154" y="181.4">12</text>
<text x="171.8" y="183.9">13</text>
<text x="290.3" y="182.7">1</text>
<text x="298" y="182.7">3</text>
<text x="365.4" y="183.9">10</text>
<text x="365.4" y="181.4">22</text>
<text x="408.4" y="185.7">D</text>
<text x="50.6" y="187.4">_BRST</text>
<text x="58.7" y="186.5">34</text>
<text x="81.6" y="190.3">10</text>
<text x="81.6" y="187.7">11</text>
<text x="88.4" y="186.1">_SIDE</text>
<text x="88.4" y="188.6">DIR</text>
<text x="88.4" y="191.2">_STEP</text>
<text x="154" y="190.3">14</text>
<text x="172.2" y="190.3">7</text>
<text x="294.4" y="187.2" transform="rotate(-90 294.4 187.2)">2</text>
<text x="365.4" y="189">11</text>
<text x="365.4" y="186.5">23</text>
<text x="365.4" y="191.6">24</text>
<text x="290.3" y="196.6">1</text>
<text x="298" y="196.6">3</text>
<text x="365.4" y="194.1">12</text>
<text x="365.4" y="196.6">25</text>
<text x="294.4" y="201.2" transform="rotate(-90 294.4 201.2)">2</text>
<text x="365.4" y="199.2">13</text>
<text x="324.6" y="213.1">1</text>
<text x="332.3" y="213.1">3</text>
<text x="366.5" y="210.6">1</text>
<text x="370.6" y="215.1" transform="rotate(-90 370.6 215.1)">2</text>
<text x="374.2" y="210.6">3</text>
<text x="381.8" y="210.6">1</text>
<text x="385.8" y="215.1" transform="rotate(-90 385.8 215.1)">2</text>
<text x="389.4" y="210.6">3</text>
<text x="391.9" y="211.5">-12V_USER</text>
<text x="264.4" y="220.2" transform="rotate(-90 264.4 220.2)">2</text>
<text x="328.7" y="217.7" transform="rotate(-90 328.7 217.7)">2</text>
<text x="264.4" y="227.8" transform="rotate(-90 264.4 227.8)">1</text>
<text x="267.2" y="225.1">3</text>
<text x="345" y="230.5">AUDOUT</text>
<text x="393.2" y="230.5">+12V_USER</text>
<text x="10.4" y="235.7">E</text>
<text x="408.4" y="235.7">E</text>
<text x="10.5" y="285.7">F</text>
<text x="35" y="286.7">1</text>
<text x="85" y="286.7">2</text>
<text x="135" y="286.7">3</text>
<text x="185" y="286.7">4</text>
<text x="235" y="286.7">5</text>
<text x="285" y="286.7">6</text>
<text x="335" y="286.7">7</text>
<text x="385" y="286.7">8</text>
<text x="408.5" y="285.7">F</text>
</g>
<g font-size="1.8" fill="#008484">
<text x="84.4" y="16.6">PST518B</text>
<text x="87.1" y="14.3">U1</text>
<text x="64.8" y="23">+5V</text>
<text x="73.8" y="22.8" transform="rotate(-90 73.8 22.8)">+5V</text>
<text x="83.6" y="22.3">VCC</text>
<text x="51.9" y="28.1">U805B</text>
<text x="83.6" y="29.9">GND</text>
<text x="89.9" y="26.1">Out</text>
<text x="106.7" y="24.3">+5V</text>
<text x="51.9" y="30.4">LM339</text>
<text x="68.1" y="32.3">10k</text>
<text x="68.2" y="30">R802</text>
<text x="75.6" y="34.3">GND</text>
<text x="93.8" y="30.6">U805A</text>
<text x="93.8" y="33">LM339</text>
<text x="110.1" y="35.1">R805</text>
<text x="130.6" y="33.2">U805C</text>
<text x="130.6" y="35.5">LM339</text>
<text x="167.4" y="35.7">U805D</text>
<text x="49.7" y="40">+</text>
<text x="110.1" y="37.4">47k</text>
<text x="167.4" y="38">LM339</text>
<text x="20.4" y="44.6">+5V</text>
<text x="69.4" y="42.7">C813</text>
<text x="69.8" y="45">22uF 16V</text>
<text x="91.6" y="42.6">+</text>
<text x="111.4" y="42.7">C814</text>
<text x="111.7" y="45">22uF 16V</text>
<text x="128.4" y="45.1">+</text>
<text x="165.2" y="47.7">+</text>
<text x="64.2" y="52.1">GND</text>
<text x="106.1" y="52.1">GND</text>
<text x="216" y="52.2">+5V</text>
<text x="13.5" y="58">LM339</text>
<text x="22.2" y="57" transform="rotate(-90 22.2 57)">V+</text>
<text x="30" y="58">C805</text>
<text x="106.2" y="59">0.1uF</text>
<text x="106.2" y="56.7">C815</text>
<text x="231.2" y="54.7">+5V</text>
<text x="13.5" y="60.3">U805E</text>
<text x="30" y="60.3">0.1uF</text>
<text x="219.8" y="60.4">Q302</text>
<text x="220.1" y="62.7">2N3906</text>
<text x="234.6" y="61.8">R308</text>
<text x="234.6" y="64.1">200</text>
<text x="101" y="66.1">GND</text>
<text x="109.3" y="71.3">+5V</text>
<text x="118.6" y="71.1">GND</text>
<text x="142.3" y="71.3">+5V</text>
<text x="201.5" y="69.2">4.7k</text>
<text x="201.6" y="66.9">R902</text>
<text x="262.8" y="68.6">CN306</text>
<text x="19.8" y="73.7">GND</text>
<text x="220.4" y="72.6" transform="rotate(-90 220.4 72.6)">68</text>
<text x="222.7" y="75" transform="rotate(-90 222.7 75)">R307</text>
<text x="235.7" y="76.8">0.1uF</text>
<text x="235.7" y="74.5">C919</text>
<text x="149.9" y="81.4">+5V</text>
<text x="156" y="80.1">U303B</text>
<text x="156.3" y="82.4">74F08</text>
<text x="262.4" y="79.2">GND</text>
<text x="292.1" y="81.7">470pF</text>
<text x="292.5" y="79.4">C321</text>
<text x="119.4" y="89.2">1k (isolated, pack)</text>
<text x="124.4" y="86.9">RP802</text>
<text x="301.8" y="85.6">GND</text>
<text x="253" y="92.8">-5V</text>
<text x="39.4" y="105.5">+5V</text>
<text x="257.3" y="105">C320</text>
<text x="257.4" y="107.3">470pF</text>
<text x="298.6" y="106">CN304</text>
<text x="44" y="112.6">C301</text>
<text x="69" y="108.3">U301</text>
<text x="69.2" y="110.6">8520</text>
<text x="177.2" y="110.5">GND</text>
<text x="192.6" y="108.8">C314</text>
<text x="192.7" y="111.1">1000pF</text>
<text x="214.1" y="108.8">C316</text>
<text x="214.3" y="111.1">1000pF</text>
<text x="43.9" y="114.9">0.1uF</text>
<text x="62" y="117.5">GND</text>
<text x="62" y="115">Vcc</text>
<text x="79" y="115">C</text>
<text x="161.7" y="114.4">U304</text>
<text x="161.9" y="116.7">1488</text>
<text x="204" y="116.4">C315</text>
<text x="204.1" y="118.7">1000pF</text>
<text x="358.6" y="114.3">GND</text>
<text x="38.8" y="122">GND</text>
<text x="62" y="123.9">D7</text>
<text x="79.1" y="120.1">S</text>
<text x="157.2" y="122.6">IND2</text>
<text x="157.2" y="120.1">IND1</text>
<text x="165.4" y="122.6">OUTD</text>
<text x="252.2" y="124.5">GND</text>
<text x="291.6" y="123.6">EMI325</text>
<text x="337.4" y="125.3">C317</text>
<text x="62" y="126.4">D6</text>
<text x="62" y="128.9">D5</text>
<text x="62" y="131.5">D4</text>
<text x="78.2" y="128.9">_F</text>
<text x="157.2" y="127.7">INC1</text>
<text x="157.2" y="130.2">INC2</text>
<text x="165.4" y="130.2">OUTC</text>
<text x="337.8" y="127.6">22uF 16V</text>
<text x="62" y="134">D3</text>
<text x="62" y="136.6">D2</text>
<text x="76.8" y="134">_PC</text>
<text x="157.2" y="137.8">INB1</text>
<text x="157.2" y="135.3">INB2</text>
<text x="165.4" y="137.8">OUTB</text>
<text x="291.6" y="133.7">EMI326</text>
<text x="340.4" y="135.1">100pF</text>
<text x="340.8" y="132.8">C306</text>
<text x="377.2" y="135.2" transform="rotate(-90 377.2 135.2)">GND</text>
<text x="62" y="139.1">D1</text>
<text x="62" y="141.6">D0</text>
<text x="76.8" y="141.6">PA7</text>
<text x="157.2" y="142.9">INA</text>
<text x="165.4" y="142.9">OUTA</text>
<text x="291.6" y="143.9">EMI327</text>
<text x="62" y="146.7">RS3</text>
<text x="62" y="149.3">RS2</text>
<text x="76.8" y="149.3">PA4</text>
<text x="76.8" y="146.7">PA5</text>
<text x="76.8" y="144.2">PA6</text>
<text x="145.7" y="148.8">+12V</text>
<text x="145.9" y="146.3">-12V</text>
<text x="157.2" y="146.7">VEE</text>
<text x="157.2" y="149.3">VCC</text>
<text x="166.5" y="149.3">GND</text>
<text x="177.3" y="149.1">GND</text>
<text x="62" y="151.8">RS1</text>
<text x="62" y="154.3">RS0</text>
<text x="76.8" y="154.3">PA2</text>
<text x="76.8" y="151.8">PA3</text>
<text x="38.8" y="160">74LS32</text>
<text x="39.2" y="157.6">U302B</text>
<text x="62" y="159.4">_CS</text>
<text x="76.8" y="159.4">PA0</text>
<text x="76.8" y="156.9">PA1</text>
<text x="161.7" y="157.6">U305</text>
<text x="161.9" y="159.9">1489</text>
<text x="291.6" y="160.4">EMI328</text>
<text x="62" y="164.5">_W</text>
<text x="157.2" y="163.2">RCA</text>
<text x="157.2" y="165.8">OUTA</text>
<text x="167.4" y="165.8">INA</text>
<text x="62" y="169.6">E</text>
<text x="76.8" y="173.4">PB7</text>
<text x="157.2" y="169.6">RCB</text>
<text x="157.2" y="172.1">OUTB</text>
<text x="167.4" y="172.1">INB</text>
<text x="291.6" y="170.6">EMI329</text>
<text x="377" y="168.4">DB25M</text>
<text x="377.1" y="170.7">CN305</text>
<text x="62" y="177.2">_INT</text>
<text x="76.8" y="178.5">PB5</text>
<text x="76.8" y="175.9">PB6</text>
<text x="157.2" y="178.5">OUTC</text>
<text x="157.2" y="175.9">RCC</text>
<text x="167.4" y="178.5">INC</text>
<text x="62" y="182.3">TICK</text>
<text x="76.8" y="183.6">PB3</text>
<text x="76.8" y="181">PB4</text>
<text x="157.2" y="184.8">OUTD</text>
<text x="157.2" y="182.3">RCD</text>
<text x="167.4" y="184.8">IND</text>
<text x="291.6" y="180.7">EMI330</text>
<text x="62" y="187.4">_RESET</text>
<text x="76.8" y="191.2">PB0</text>
<text x="76.8" y="188.6">PB1</text>
<text x="76.8" y="186.1">PB2</text>
<text x="157.2" y="191.2">VCC</text>
<text x="166.5" y="191.2">GND</text>
<text x="161" y="196">0.01uF</text>
<text x="161.7" y="193.7">C305</text>
<text x="291.6" y="194.7">EMI331</text>
<text x="151.7" y="204.4">+5V</text>
<text x="172.2" y="204.5">GND</text>
<text x="193.8" y="205.3">C310</text>
<text x="194" y="207.6">1000pF</text>
<text x="206.5" y="205.3">C311</text>
<text x="206.7" y="207.6">1000pF</text>
<text x="219.2" y="205.3">C312</text>
<text x="219.4" y="207.6">1000pF</text>
<text x="231.9" y="205.3">C313</text>
<text x="232.1" y="207.6">1000pF</text>
<text x="303" y="207">GND</text>
<text x="367.8" y="208.7">EMI332</text>
<text x="383" y="208.7">EMI334</text>
<text x="325.9" y="211.2">EMI333</text>
<text x="355.1" y="211.6">C304</text>
<text x="355.2" y="214">100pF</text>
<text x="290.4" y="219">10k</text>
<text x="290.5" y="216.7">R306</text>
<text x="253.6" y="225.4">2SC945</text>
<text x="255.9" y="223.1">Q300</text>
<text x="322.2" y="225.6">C318</text>
<text x="322.5" y="227.9">22uF 16V</text>
<text x="338.3" y="225.3">R302</text>
<text x="339.4" y="227.6">1k</text>
<text x="350" y="223.6">GND</text>
<text x="373.5" y="226.8">4A</text>
<text x="378.9" y="226.8">F2</text>
<text x="261.1" y="233.7">GND</text>
<text x="279" y="231.7">10k</text>
<text x="279" y="229.4">R305</text>
<text x="290.7" y="229.4">D300</text>
<text x="291" y="231.7">1N4148</text>
<text x="275" y="238.8">GND</text>
<text x="286.5" y="238.8">GND</text>
</g>
<g font-size="1.8" fill="#0000c2">
<text x="95.2" y="16.8">rev 6.2 fixes: D802 removed, PST518B added</text>
<text x="95.2" y="18.8">also that makes the ERC cry but whatever...</text>
</g>
<g font-size="1.8">
<text x="261.6" y="87.4">LEDPOWER</text>
<text x="260.3" y="115.4">DGND</text>
<text x="50.8" y="125.5">D14</text>
<text x="50.8" y="123">D15</text>
<text x="228.6" y="121.7">DTR</text>
<text x="50.8" y="128.1">D13</text>
<text x="50.8" y="130.6">D12</text>
<text x="228.6" y="129.3">TxD</text>
<text x="50.8" y="133.1">D11</text>
<text x="50.8" y="135.7">D10</text>
<text x="228.6" y="136.9">RTS</text>
<text x="50.8" y="138.2">D9</text>
<text x="50.8" y="140.8">D8</text>
<text x="82.1" y="143.3">8 _RTS</text>
<text x="82.1" y="140.8">9 _DTR</text>
<text x="50.8" y="145.8">A11</text>
<text x="50.8" y="148.4">A10</text>
<text x="82.1" y="148.4">6 _CTS</text>
<text x="82.1" y="145.8">7 _CD</text>
<text x="50.8" y="153.5">A8</text>
<text x="50.8" y="150.9">A9</text>
<text x="82.1" y="150.9">5 _DSR</text>
<text x="29.2" y="162.3">A13</text>
<text x="233.7" y="164.9">RxD</text>
<text x="233.7" y="171.2">CTS</text>
<text x="233.7" y="182.7">DSR</text>
<text x="233.7" y="196.6">CD</text>
</g>
</svg>
